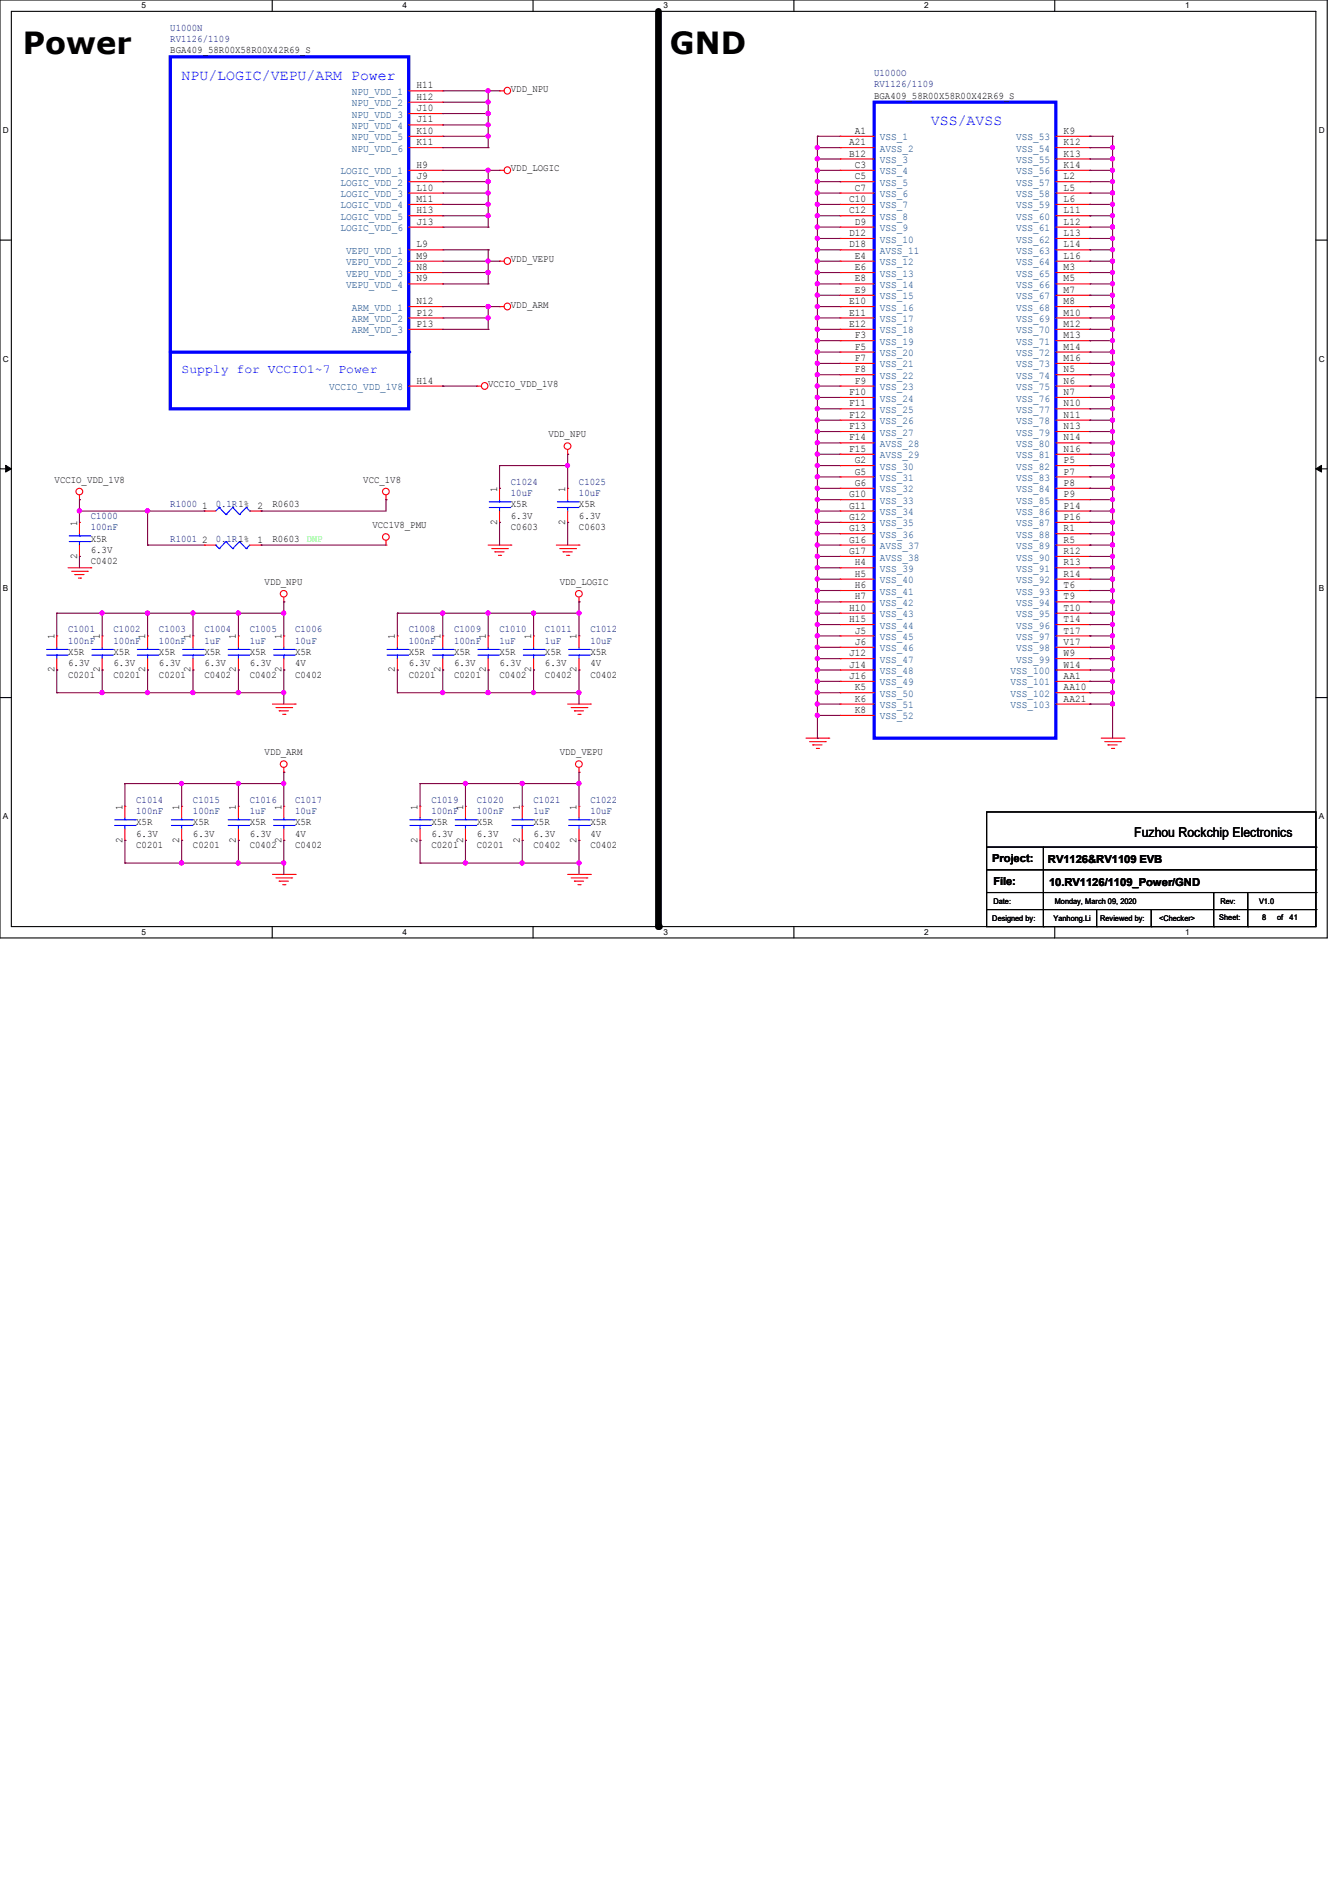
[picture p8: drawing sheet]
<svg xmlns="http://www.w3.org/2000/svg" width="210mm" height="297mm" viewBox="0 0 210 297" stroke-linecap="round" stroke-linejoin="round" font-family="sans-serif">
<path d="M0 0h207.9v146.9h-207.9zM1.8 1.8h204.3v143.3h-204.3z" fill="none" stroke="#000" stroke-width=".17"/>
<g fill="#fff">
<path d="M22.2 .2h.7v1.4h-.7z"/>
<path d="M22.2 145.2h.7v1.4h-.7z"/>
</g>
<path d="M42.6 0v1.8M42.6 145.1v1.8" fill="none" stroke="#000" stroke-width=".17"/>
<g fill="#fff">
<path d="M63 .2h.7v1.4h-.7z"/>
<path d="M63 145.2h.7v1.4h-.7z"/>
</g>
<path d="M83.5 0v1.8M83.5 145.1v1.8" fill="none" stroke="#000" stroke-width=".17"/>
<g fill="#fff">
<path d="M103.9 .2h.7v1.4h-.7z"/>
<path d="M103.9 145.2h.7v1.4h-.7z"/>
</g>
<path d="M124.3 0v1.8M124.3 145.1v1.8" fill="none" stroke="#000" stroke-width=".17"/>
<g fill="#fff">
<path d="M144.7 .2h.7v1.4h-.7z"/>
<path d="M144.7 145.2h.7v1.4h-.7z"/>
</g>
<path d="M165.2 0v1.8M165.2 145.1v1.8" fill="none" stroke="#000" stroke-width=".17"/>
<g fill="#fff">
<path d="M185.6 .2h.7v1.4h-.7z"/>
<path d="M185.6 145.2h.7v1.4h-.7z"/>
<path d="M.5 19.7h.9v1.4h-.9z"/>
<path d="M206.5 19.7h.9v1.4h-.9z"/>
<path d="M.5 55.5h.9v1.4h-.9z"/>
<path d="M206.5 55.5h.9v1.4h-.9z"/>
</g>
<path d="M0 37.6h1.8M206.1 37.6h1.8" fill="none" stroke="#000" stroke-width=".17"/>
<g fill="#fff">
<path d="M.5 91.3h.8v1.4h-.8z"/>
<path d="M206.5 91.3h.8v1.4h-.8z"/>
</g>
<path d="M0 73.4h1.8M206.1 73.4h1.8" fill="none" stroke="#000" stroke-width=".17"/>
<path d="M.9 72.9l.9 .5-.9 .5zM206.1 73.4l.9-.5v1z" fill="#000" stroke="#000" stroke-width=".16"/>
<g fill="#fff">
<path d="M.5 127.1h.8v1.4h-.8z"/>
<path d="M206.5 127.1h.8v1.4h-.8z"/>
</g>
<g fill="none" stroke="#000" stroke-width=".17">
<path d="M0 109.2h1.8M206.1 109.2h1.8M154.5 127.1h51.6v18h-51.6zM154.5 132.6h51.6M154.5 136.2h51.6M154.5 139.7h51.6M163.4 132.6v12.5M190.1 139.7v5.4M195.4 139.7v5.4M206.1 132.6h.1M206.1 136.2h.1M206.1 139.7h.1"/>
<path d="M154.5 142.4h51.6M163.4 145.1h.1M171.7 145.1h.1M171.7 142.4v2.7M180.3 145.1h.1M180.3 142.4v2.7M190.1 145.1h.1M195.4 145.1h.1M206.1 142.4h.1"/>
</g>
<path d="M103.1 1.8v143.3" fill="none" stroke="#000" stroke-width="1.1"/>
<circle cx="103.1" cy="145.1" r=".53" fill="#000"/>
<g fill="none" stroke="#f00" stroke-width=".17">
<path d="M78.2 14.2h.1M78.2 14.2h.8M78.2 26.7h.1M78.2 26.7h.8M78.2 48h.1M78.2 40.9h.1M78.2 48h.8M78.2 40.9h.8M12.4 78.2h.1M12.4 77.5v.7M60.5 78.2h.1M60.5 77.5v.7"/>
<path d="M74.7 60.5h.1M74.7 60.5h.7M78.2 76.5h.1M78.2 76.5v1.7M88.9 71.1h.1M88.9 70.4v.7M10.7 88.9h3.5M11.2 89.5h2.5M11.7 90h.1M11.7 90h1.5M12.3 90.5h.3M12.6 90.5h.1"/>
<path d="M13.7 89.5h.1M14.2 88.9h.1M23.1 99.6h.1M23.1 99.6v1.7M32 85.3h.1M32 80h.1M32 85.3h1.8M32 80h1.8M37.3 99.6h.1M37.3 99.6v1.7M39.1 85.3h1.8M39.1 80h1.8"/>
<path d="M40.9 85.3h.1M40.9 80h.1M44.4 94.2h.1M44.4 99.6h.1M44.4 93.5v.7M44.4 99.6v1.7M60.5 85.3h.1M60.5 84.6v.7M62.2 99.6h.1M62.2 99.6v1.7M76.5 99.6h.1M76.5 85.3h3.5"/>
<path d="M76.5 99.6v1.7M77 85.9h2.5M77.5 86.4h.1M77.5 86.4h1.5M78.1 87h.3M78.2 81.8h.1M78.2 80v1.8M78.4 87h.1M79.5 85.9h.1M80 85.3h.1M87.1 85.3h3.6M87.7 85.9h2.4"/>
<path d="M88.2 86.4h.1M88.2 86.4h1.4M88.7 87h.4M89.1 87h.1M90.1 85.9h.1M90.7 94.2h.1M90.7 85.3h.1M90.7 93.5v.7M23.1 104.9h.1M23.1 103.1v1.8M37.3 104.9h.1M37.3 103.1v1.8"/>
<path d="M42.7 110.2h3.5M43.2 110.8h2.5M43.7 111.3h.1M43.7 111.3h1.5M44.3 111.8h.3M44.4 104.9h.1M44.4 103.1v1.8M44.6 111.8h.1M45.7 110.8h.1M46.2 110.2h.1M62.2 104.9h.1M62.2 103.1v1.8"/>
<path d="M76.5 104.9h.1M76.5 103.1v1.8M88.9 110.2h3.6M89.5 110.8h2.4M90 111.3h.1M90 111.3h1.4M90.5 111.8h.3M90.8 111.8h.1M91.9 110.8h.1M92.5 110.2h.1M126.2 115.6h3.6M126.8 116.1h2.4"/>
<path d="M127.3 116.6h.1M127.3 116.6h1.4M127.8 117.2h.4M128.2 117.2h.1M129.2 116.1h.1M129.8 115.6h.1M172.5 115.6h3.5M173 116.1h2.5M173.5 116.6h.1M173.5 116.6h1.5M174.1 117.2h.3M174.4 117.2h.1"/>
<path d="M175.5 116.1h.1M176 115.6h.1M28.4 126.2h.1M28.4 131.6h.1M28.4 126.2v1.8M28.4 129.8v1.8M37.3 126.2h.1M37.3 131.6h.1M37.3 126.2v1.8M37.3 129.8v1.8M42.7 136.9h3.5M43.2 137.5h2.5"/>
<path d="M43.7 138h.1M43.7 138h1.5M44.3 138.5h.3M44.4 120.9h.1M44.4 120.2v.7M44.6 138.5h.1M45.7 137.5h.1M46.2 136.9h.1M72.9 126.2h.1M72.9 131.6h.1M72.9 126.2v1.8M72.9 129.8v1.8"/>
<path d="M88.9 136.9h3.6M89.5 137.5h2.4M90 138h.1M90 138h1.4M90.5 138.5h.3M90.7 120.9h.1M90.7 120.2v.7M90.8 138.5h.1M91.9 137.5h.1M92.5 136.9h.1"/>
<circle cx="79.4" cy="14.2" r=".52"/>
<circle cx="79.4" cy="26.6" r=".52"/>
<circle cx="79.4" cy="48" r=".52"/>
<circle cx="79.4" cy="40.9" r=".52"/>
<circle cx="12.4" cy="77" r=".52"/>
<circle cx="60.4" cy="77" r=".52"/>
<circle cx="75.9" cy="60.4" r=".52"/>
<circle cx="88.9" cy="69.8" r=".52"/>
<circle cx="44.4" cy="93" r=".52"/>
<circle cx="60.4" cy="84.1" r=".52"/>
<circle cx="90.7" cy="93" r=".52"/>
<circle cx="44.4" cy="119.6" r=".52"/>
<circle cx="90.7" cy="119.6" r=".52"/>
</g>
<g fill="none" stroke="#00f" stroke-width=".17">
<path d="M34.3 79.5h.1M34.3 79.5l-.5 .5M34.3 79.5l1.1 1.1M36.4 79.5h.1M36.4 79.5l-1 1.1M36.4 79.5l1.1 1.1M38.6 79.5h.1M38.6 79.5l-1.1 1.1M38.6 79.5l.5 .5M76.6 79.5h3.2M76.6 78.6h3.2M78.2 78.6h.1"/>
<path d="M78.2 79.5h.1M78.2 78.2v.4M78.2 79.5v.5M79.8 79.5h.1M79.8 78.6h.1M33.8 85.3h.1M33.8 85.3l.5 .6M34.3 85.9h.1M35.4 84.8h.1M35.4 80.6h.1M35.4 84.8l1 1.1M35.4 84.8l-1.1 1.1"/>
<path d="M36.4 85.9h.1M37.5 84.8h.1M37.5 80.6h.1M37.5 84.8l1.1 1.1M37.5 84.8l-1.1 1.1M38.6 85.9h.1M39.1 80h.1M39.1 85.3l-.5 .6M21.5 102.6h3.2M21.5 101.7h3.2M23.1 101.7h.1M23.1 102.6h.1"/>
<path d="M23.1 101.3v.4M23.1 102.6v.5M24.7 102.6h.1M24.7 101.7h.1M35.7 102.6h3.2M35.7 101.7h3.2M37.3 101.7h.1M37.3 102.6h.1M37.3 101.3v.4M37.3 102.6v.5M38.9 102.6h.1M38.9 101.7h.1"/>
<path d="M42.8 102.6h3.3M42.8 101.7h3.3M44.4 101.7h.1M44.4 102.6h.1M44.4 101.3v.4M44.4 102.6v.5M46.1 102.6h.1M46.1 101.7h.1M60.6 102.6h3.2M60.6 101.7h3.2M62.2 101.7h.1M62.2 102.6h.1"/>
<path d="M62.2 101.3v.4M62.2 102.6v.5M63.8 102.6h.1M63.8 101.7h.1M74.8 102.6h3.3M74.8 101.7h3.3M76.5 101.7h.1M76.5 102.6h.1M76.5 101.3v.4M76.5 102.6v.5M78.1 102.6h.1M78.1 101.7h.1"/>
<path d="M26.8 129.2h3.3M26.8 128.4h3.3M28.4 128.4h.1M28.4 129.2h.1M28.4 128v.4M28.4 129.2v.6M30.1 129.2h.1M30.1 128.4h.1M35.7 129.2h3.2M35.7 128.4h3.2M37.3 128.4h.1M37.3 129.2h.1"/>
<path d="M37.3 128v.4M37.3 129.2v.6M38.9 129.2h.1M38.9 128.4h.1M71.3 129.2h3.2M71.3 128.4h3.2M72.9 128.4h.1M72.9 129.2h.1M72.9 128v.4M72.9 129.2v.6M74.5 129.2h.1M74.5 128.4h.1"/>
</g>
<path d="M26.7 8.9h37.3v55.1h-37.3zM26.7 55.1h37.3" fill="none" stroke="#00f" stroke-width=".51"/>
<circle cx="64" cy="55.1" r=".25" fill="#00f"/>
<g fill="none" stroke="#f00" stroke-width=".17">
<path d="M64 14.2h5.3M64 16h5.3M64 17.8h5.3M64 19.6h5.3M69.3 14.2h.1M69.3 16h.1M69.3 17.8h.1M69.3 19.6h.1M64 21.3h5.3M64 23.1h5.3M64 26.7h5.3M64 28.4h5.3"/>
<path d="M64 30.2h5.3M64 32h5.3M64 33.8h5.3M64 35.6h5.3M64 39.1h5.3M69.3 21.3h.1M69.3 23.1h.1M69.3 26.7h.1M69.3 28.4h.1M69.3 30.2h.1M69.3 32h.1M69.3 33.8h.1"/>
<path d="M69.3 35.6h.1M69.3 39.1h.1M131.6 21.3h.1M131.6 23.1h.1M131.6 24.9h.1M131.6 28.4h.1M131.6 30.2h.1M131.6 32h.1M131.6 33.8h.1M131.6 35.6h.1M131.6 37.3h.1M131.6 39.1h.1"/>
<path d="M131.6 26.7h.1M131.6 21.3h5.3M131.6 23.1h5.3M131.6 26.7h5.3M131.6 28.4h5.3M131.6 30.2h5.3M131.6 32h5.3M131.6 33.8h5.3M131.6 35.6h5.3M131.6 39.1h5.3M131.6 24.9h5.3M131.6 37.3h5.3"/>
<path d="M165.4 21.3h5.3M165.4 23.1h5.3M165.4 26.7h5.3M165.4 28.4h5.3M165.4 30.2h5.3M165.4 32h5.3M165.4 33.8h5.3M165.4 35.6h5.3M165.4 39.1h5.3M165.4 24.9h5.3M165.4 37.3h5.3M170.7 21.3h.1"/>
<path d="M170.7 23.1h.1M170.7 28.4h.1M170.7 30.2h.1M170.7 32h.1M170.7 35.6h.1M170.7 37.3h.1M170.7 39.1h.1M170.7 26.7h.1M170.7 33.8h.1M170.7 24.9h.1M64 40.9h5.3M64 42.7h5.3"/>
<path d="M64 49.8h5.3M64 51.6h5.3M64 48h5.3M64 44.4h5.3M69.3 40.9h.1M69.3 42.7h.1M69.3 49.8h.1M69.3 51.6h.1M69.3 48h.1M69.3 44.4h.1M131.6 40.9h.1M131.6 42.7h.1"/>
<path d="M131.6 44.4h.1M131.6 46.2h.1M131.6 48h.1M131.6 51.6h.1M131.6 53.3h.1M131.6 55.1h.1M131.6 56.9h.1M131.6 49.8h.1M131.6 58.7h.1M131.6 40.9h5.3M131.6 42.7h5.3M131.6 49.8h5.3"/>
<path d="M131.6 51.6h5.3M131.6 48h5.3M131.6 44.4h5.3M131.6 46.2h5.3M131.6 53.3h5.3M131.6 55.1h5.3M131.6 56.9h5.3M131.6 58.7h5.3M165.4 40.9h5.3M165.4 42.7h5.3M165.4 49.8h5.3M165.4 51.6h5.3"/>
<path d="M165.4 48h5.3M165.4 44.4h5.3M165.4 46.2h5.3M165.4 53.3h5.3M165.4 55.1h5.3M165.4 56.9h5.3M165.4 58.7h5.3M170.7 40.9h.1M170.7 46.2h.1M170.7 51.6h.1M170.7 53.3h.1M170.7 55.1h.1"/>
<path d="M170.7 56.9h.1M170.7 58.7h.1M170.7 44.4h.1M170.7 48h.1M170.7 49.8h.1M170.7 42.7h.1M64 60.5h5.3M69.3 60.5h.1M88.9 76.5h.1M88.9 76.5v1.7M131.6 60.5h.1M131.6 62.2h.1"/>
<path d="M131.6 65.8h.1M131.6 71.1h.1M131.6 72.9h.1M131.6 74.7h.1M131.6 78.2h.1M131.6 64h.1M131.6 76.5h.1M131.6 67.6h.1M131.6 69.3h.1M131.6 60.5h5.3M131.6 62.2h5.3M131.6 65.8h5.3"/>
<path d="M131.6 71.1h5.3M131.6 72.9h5.3M131.6 74.7h5.3M131.6 78.2h5.3M131.6 67.6h5.3M131.6 76.5h5.3M131.6 64h5.3M131.6 69.3h5.3M165.4 60.5h5.3M165.4 62.2h5.3M165.4 65.8h5.3M165.4 71.1h5.3"/>
<path d="M165.4 72.9h5.3M165.4 74.7h5.3M165.4 78.2h5.3M165.4 67.6h5.3M165.4 76.5h5.3M165.4 64h5.3M165.4 69.3h5.3M170.7 60.5h.1M170.7 62.2h.1M170.7 65.8h.1M170.7 67.6h.1M170.7 72.9h.1"/>
<path d="M170.7 74.7h.1M170.7 76.5h.1M170.7 69.3h.1M170.7 71.1h.1M170.7 78.2h.1M170.7 64h.1M8.9 99.6h.1M8.9 99.6v1.7M12.4 81.8h.1M12.4 87.1h.1M12.4 81.8v1.8M12.4 85.3v1.8"/>
<path d="M16 99.6h.1M16 99.6v1.7M30.2 99.6h.1M30.2 99.6v1.7M69.3 99.6h.1M69.3 99.6v1.7M83.6 99.6h.1M83.6 99.6v1.7M88.9 81.8h.1M88.9 80v1.8M90.7 99.6h.1M90.7 99.6v1.7"/>
<path d="M131.6 80h.1M131.6 85.3h.1M131.6 87.1h.1M131.6 90.7h.1M131.6 92.5h.1M131.6 96h.1M131.6 97.8h.1M131.6 99.6h.1M131.6 83.6h.1M131.6 81.8h.1M131.6 94.2h.1M131.6 88.9h.1"/>
<path d="M131.6 80h5.3M131.6 85.3h5.3M131.6 87.1h5.3M131.6 90.7h5.3M131.6 92.5h5.3M131.6 96h5.3M131.6 97.8h5.3M131.6 99.6h5.3M131.6 81.8h5.3M131.6 94.2h5.3M131.6 83.6h5.3M131.6 88.9h5.3"/>
<path d="M165.4 80h5.3M165.4 85.3h5.3M165.4 87.1h5.3M165.4 90.7h5.3M165.4 92.5h5.3M165.4 96h5.3M165.4 97.8h5.3M165.4 99.6h5.3M165.4 81.8h5.3M165.4 94.2h5.3M165.4 83.6h5.3M165.4 88.9h5.3"/>
<path d="M170.7 80h.1M170.7 81.8h.1M170.7 85.3h.1M170.7 90.7h.1M170.7 94.2h.1M170.7 83.6h.1M170.7 87.1h.1M170.7 88.9h.1M170.7 92.5h.1M170.7 96h.1M170.7 97.8h.1M170.7 99.6h.1"/>
<path d="M8.9 104.9h.1M8.9 103.1v1.8M16 104.9h.1M16 103.1v1.8M30.2 104.9h.1M30.2 103.1v1.8M69.3 104.9h.1M69.3 103.1v1.8M83.6 104.9h.1M83.6 103.1v1.8M90.7 104.9h.1M90.7 103.1v1.8"/>
<path d="M131.6 101.3h.1M131.6 104.9h.1M131.6 106.7h.1M131.6 108.5h.1M131.6 110.2h.1M131.6 112h.1M131.6 103.1h.1M131.6 101.3h5.3M131.6 104.9h5.3M131.6 106.7h5.3M131.6 108.5h5.3M131.6 110.2h5.3"/>
<path d="M131.6 112h5.3M131.6 103.1h5.3M165.4 101.3h5.3M165.4 104.9h5.3M165.4 106.7h5.3M165.4 108.5h5.3M165.4 110.2h5.3M165.4 103.1h5.3M170.7 101.3h.1M170.7 103.1h.1M170.7 104.9h.1M170.7 106.7h.1"/>
<path d="M170.7 108.5h.1M170.7 110.2h.1M19.6 126.2h.1M19.6 131.6h.1M19.6 126.2v1.8M19.6 129.8v1.8M44.4 126.2h.1M44.4 131.6h.1M44.4 126.2v1.8M44.4 129.8v1.8M65.8 126.2h.1M65.8 131.6h.1"/>
<path d="M65.8 126.2v1.8M65.8 129.8v1.8M81.8 126.2h.1M81.8 131.6h.1M81.8 126.2v1.8M81.8 129.8v1.8M90.7 126.2h.1M90.7 131.6h.1M90.7 126.2v1.8M90.7 129.8v1.8"/>
</g>
<g fill="none" stroke="#00f" stroke-width=".17">
<path d="M87.3 79.5h3.2M87.3 78.6h3.2M88.9 78.6h.1M88.9 79.5h.1M88.9 78.2v.4M88.9 79.5v.5M90.5 79.5h.1M90.5 78.6h.1M10.8 84.8h3.3M10.8 83.9h3.3M12.4 83.9h.1M12.4 84.8h.1"/>
<path d="M12.4 83.6v.3M12.4 84.8v.5M14.1 84.8h.1M14.1 83.9h.1M7.3 102.6h3.2M7.3 101.7h3.2M8.9 101.7h.1M8.9 102.6h.1M8.9 101.3v.4M8.9 102.6v.5M10.5 102.6h.1M10.5 101.7h.1"/>
<path d="M14.4 102.6h3.2M14.4 101.7h3.2M16 101.7h.1M16 102.6h.1M16 101.3v.4M16 102.6v.5M17.6 102.6h.1M17.6 101.7h.1M28.6 102.6h3.2M28.6 101.7h3.2M30.2 101.7h.1M30.2 102.6h.1"/>
<path d="M30.2 101.3v.4M30.2 102.6v.5M31.8 102.6h.1M31.8 101.7h.1M67.7 102.6h3.3M67.7 101.7h3.3M69.3 101.7h.1M69.3 102.6h.1M69.3 101.3v.4M69.3 102.6v.5M71 102.6h.1M71 101.7h.1"/>
<path d="M82 102.6h3.2M82 101.7h3.2M83.6 101.7h.1M83.6 102.6h.1M83.6 101.3v.4M83.6 102.6v.5M85.2 102.6h.1M85.2 101.7h.1M89.1 102.6h3.2M89.1 101.7h3.2M90.7 101.7h.1M90.7 102.6h.1"/>
<path d="M90.7 101.3v.4M90.7 102.6v.5M92.3 102.6h.1M92.3 101.7h.1M17.9 129.2h3.3M17.9 128.4h3.3M19.6 128.4h.1M19.6 129.2h.1M19.6 128v.4M19.6 129.2v.6M21.2 129.2h.1M21.2 128.4h.1"/>
<path d="M42.8 129.2h3.3M42.8 128.4h3.3M44.4 128.4h.1M44.4 129.2h.1M44.4 128v.4M44.4 129.2v.6M46.1 129.2h.1M46.1 128.4h.1M64.2 129.2h3.2M64.2 128.4h3.2M65.8 128.4h.1M65.8 129.2h.1"/>
<path d="M65.8 128v.4M65.8 129.2v.6M67.4 129.2h.1M67.4 128.4h.1M80.2 129.2h3.2M80.2 128.4h3.2M81.8 128.4h.1M81.8 129.2h.1M81.8 128v.4M81.8 129.2v.6M83.4 129.2h.1M83.4 128.4h.1"/>
<path d="M89.1 129.2h3.2M89.1 128.4h3.2M90.7 128.4h.1M90.7 129.2h.1M90.7 128v.4M90.7 129.2v.6M92.3 129.2h.1M92.3 128.4h.1"/>
</g>
<path d="M136.9 16h28.5v99.6h-28.5z" fill="none" stroke="#00f" stroke-width=".51"/>
<g fill="none" stroke="#800040" stroke-width=".17">
<path d="M69.3 19.6h7.2M69.3 17.8h7.2M69.3 14.2h8.9M69.3 16h7.2M76.5 19.6h.1M76.5 17.8h.1M76.5 14.2h.1M76.5 16h.1M76.5 14.2v8.9M69.3 35.6h7.2M69.3 33.8h7.2M69.3 32h7.2"/>
<path d="M69.3 30.2h7.2M69.3 26.7h8.9M69.3 23.1h7.2M69.3 21.3h7.2M69.3 39.1h7.2M69.3 28.4h7.2M76.5 39.1h.1M76.5 33.8h.1M76.5 35.6h.1M76.5 30.2h.1M76.5 32h.1M76.5 26.7h.1"/>
<path d="M76.5 28.4h.1M76.5 23.1h.1M76.5 21.3h.1M76.5 26.7v8.9M76.5 39.1v5.3M128 39.1h.1M128 37.3h.1M128 35.6h.1M128 33.8h.1M128 32h.1M128 30.2h.1M128 28.4h.1"/>
<path d="M128 26.7h.1M128 24.9h.1M128 23.1h.1M128 21.3h.1M128 21.3v94.3M128 37.3h3.6M128 35.6h3.6M128 33.8h3.6M128 32h3.6M128 30.2h3.6M128 26.7h3.6M128 23.1h3.6"/>
<path d="M128 21.3h3.6M128 24.9h3.6M128 39.1h3.6M128 28.4h3.6M131.6 28.4h.1M170.7 23.1h.1M170.7 24.9h.1M170.7 26.7h.1M170.7 39.1h.1M170.7 35.6h.1M170.7 37.3h.1M170.7 33.8h.1"/>
<path d="M170.7 32h.1M170.7 30.2h.1M170.7 21.3h.1M170.7 37.3h3.5M170.7 35.6h3.5M170.7 33.8h3.5M170.7 32h3.5M170.7 30.2h3.5M170.7 26.7h3.5M170.7 23.1h3.5M170.7 21.3h3.5M170.7 24.9h3.5"/>
<path d="M170.7 39.1h3.5M170.7 28.4h3.5M174.2 23.1h.1M174.2 24.9h.1M174.2 28.4h.1M174.2 30.2h.1M174.2 37.3h.1M174.2 39.1h.1M174.2 32h.1M174.2 33.8h.1M174.2 35.6h.1M174.2 21.3h.1"/>
<path d="M174.2 21.3v94.3M69.3 51.6h7.2M69.3 49.8h7.2M69.3 48h8.9M69.3 44.4h7.2M69.3 42.7h7.2M69.3 40.9h8.9M76.5 51.6h.1M76.5 48h.1M76.5 49.8h.1M76.5 42.7h.1M76.5 44.4h.1"/>
<path d="M76.5 40.9h.1M76.5 48v3.6M128 58.7h.1M128 51.6h.1M128 49.8h.1M128 48h.1M128 46.2h.1M128 44.4h.1M128 42.7h.1M128 40.9h.1M128 53.3h.1M128 55.1h.1"/>
<path d="M128 56.9h.1M128 58.7h3.6M128 51.6h3.6M128 49.8h3.6M128 48h3.6M128 44.4h3.6M128 42.7h3.6M128 40.9h3.6M128 53.3h3.6M128 55.1h3.6M128 56.9h3.6M128 46.2h3.6"/>
<path d="M170.7 51.6h.1M170.7 53.3h.1M170.7 46.2h.1M170.7 58.7h.1M170.7 56.9h.1M170.7 55.1h.1M170.7 49.8h.1M170.7 48h.1M170.7 40.9h.1M170.7 42.7h.1M170.7 58.7h3.5M170.7 51.6h3.5"/>
<path d="M170.7 49.8h3.5M170.7 48h3.5M170.7 44.4h3.5M170.7 42.7h3.5M170.7 40.9h3.5M170.7 53.3h3.5M170.7 55.1h3.5M170.7 56.9h3.5M170.7 46.2h3.5M174.2 40.9h.1M174.2 46.2h.1M174.2 48h.1"/>
<path d="M174.2 49.8h.1M174.2 51.6h.1M174.2 55.1h.1M174.2 56.9h.1M174.2 58.7h.1M174.2 44.4h.1M174.2 53.3h.1M12.4 78.2h.1M12.4 78.2v3.6M60.5 78.2h.1M60.5 78.2v1.8h-19.6M69.3 60.5h.1"/>
<path d="M69.3 60.5h5.4M78.2 76.5h.1M78.2 72.9h.1M78.2 72.9h10.7M78.2 72.9v3.6M88.9 71.1h.1M88.9 72.9h.1M88.9 71.1v5.4M128 78.2h.1M128 76.5h.1M128 74.7h.1M128 72.9h.1"/>
<path d="M128 64h.1M128 62.2h.1M128 60.5h.1M128 71.1h.1M128 65.8h.1M128 67.6h.1M128 69.3h.1M128 78.2h3.6M128 76.5h3.6M128 74.7h3.6M128 72.9h3.6M128 64h3.6"/>
<path d="M128 62.2h3.6M128 71.1h3.6M128 65.8h3.6M128 67.6h3.6M128 69.3h3.6M128 60.5h3.6M170.7 67.6h.1M170.7 71.1h.1M170.7 69.3h.1M170.7 65.8h.1M170.7 64h.1M170.7 76.5h.1"/>
<path d="M170.7 60.5h.1M170.7 74.7h.1M170.7 72.9h.1M170.7 78.2h3.5M170.7 76.5h3.5M170.7 74.7h3.5M170.7 72.9h3.5M170.7 64h3.5M170.7 62.2h3.5M170.7 71.1h3.5M170.7 65.8h3.5M170.7 67.6h3.5"/>
<path d="M170.7 69.3h3.5M170.7 60.5h3.5M174.2 64h.1M174.2 67.6h.1M174.2 71.1h.1M174.2 72.9h.1M174.2 74.7h.1M174.2 69.3h.1M174.2 78.2h.1M174.2 65.8h.1M174.2 62.2h.1M8.9 96h.1"/>
<path d="M8.9 96h35.5M8.9 96v3.6M12.4 87.1h.1M12.4 80h.1M12.4 80h19.6M12.4 87.1v1.8M16 96h.1M16 96v3.6M23.1 96h.1M23.1 80h.1M23.1 85.3h.1M23.1 80v5.3"/>
<path d="M23.1 96v3.6M23.1 85.3h8.9M30.2 96h.1M30.2 96v3.6M32 80h.1M37.3 96h.1M37.3 96v3.6M40.9 80h.1M40.9 85.3h.1M40.9 85.3h19.6M44.4 96h.1M44.4 94.2h.1"/>
<path d="M44.4 94.2v5.4M62.2 96h.1M62.2 96h28.5M62.2 96v3.6M69.3 96h.1M69.3 96v3.6M76.5 96h.1M76.5 96v3.6M78.2 81.8h.1M78.2 81.8v3.5M83.6 96h.1M83.6 96v3.6"/>
<path d="M88.9 81.8h.1M88.9 81.8v3.5M90.7 94.2h.1M90.7 96h.1M90.7 94.2v5.4M128 99.6h.1M128 97.8h.1M128 96h.1M128 92.5h.1M128 85.3h.1M128 81.8h.1M128 80h.1"/>
<path d="M128 94.2h.1M128 87.1h.1M128 88.9h.1M128 90.7h.1M128 83.6h.1M128 96h3.6M128 80h3.6M128 97.8h3.6M128 85.3h3.6M128 94.2h3.6M128 87.1h3.6M128 88.9h3.6"/>
<path d="M128 90.7h3.6M128 92.5h3.6M128 83.6h3.6M128 81.8h3.6M128 99.6h3.6M170.7 81.8h.1M170.7 85.3h.1M170.7 94.2h.1M170.7 97.8h.1M170.7 88.9h.1M170.7 99.6h.1M170.7 96h.1"/>
<path d="M170.7 92.5h.1M170.7 87.1h.1M170.7 83.6h.1M170.7 80h.1M170.7 96h3.5M170.7 80h3.5M170.7 97.8h3.5M170.7 85.3h3.5M170.7 94.2h3.5M170.7 87.1h3.5M170.7 88.9h3.5M170.7 90.7h3.5"/>
<path d="M170.7 92.5h3.5M170.7 83.6h3.5M170.7 81.8h3.5M170.7 99.6h3.5M174.2 92.5h.1M174.2 80h.1M174.2 81.8h.1M174.2 85.3h.1M174.2 94.2h.1M174.2 97.8h.1M174.2 96h.1M174.2 90.7h.1"/>
<path d="M174.2 87.1h.1M174.2 83.6h.1M8.9 104.9h.1M8.9 108.5h.1M8.9 108.5h35.5M8.9 104.9v3.6M16 104.9h.1M16 108.5h.1M16 104.9v3.6M23.1 108.5h.1M23.1 104.9h.1M23.1 104.9v3.6"/>
<path d="M30.2 104.9h.1M30.2 108.5h.1M30.2 104.9v3.6M37.3 104.9h.1M37.3 108.5h.1M37.3 104.9v3.6M44.4 104.9h.1M44.4 108.5h.1M44.4 104.9v5.3M62.2 104.9h.1M62.2 108.5h.1M62.2 108.5h28.5"/>
<path d="M62.2 104.9v3.6M69.3 108.5h.1M69.3 104.9h.1M69.3 104.9v3.6M76.5 104.9h.1M76.5 108.5h.1M76.5 104.9v3.6M83.6 104.9h.1M83.6 108.5h.1M83.6 104.9v3.6M90.7 104.9h.1M90.7 108.5h.1"/>
<path d="M90.7 104.9v5.3M128 112h.1M128 110.2h.1M128 106.7h.1M128 104.9h.1M128 103.1h.1M128 101.3h.1M128 108.5h.1M128 115.6h.1M128 108.5h3.6M128 110.2h3.6M128 106.7h3.6"/>
<path d="M128 104.9h3.6M128 103.1h3.6M128 101.3h3.6M128 112h3.6M170.7 103.1h.1M170.7 106.7h.1M170.7 104.9h.1M170.7 110.2h.1M170.7 108.5h.1M170.7 108.5h3.5M170.7 110.2h3.5M170.7 106.7h3.5"/>
<path d="M170.7 104.9h3.5M170.7 103.1h3.5M170.7 101.3h3.5M174.2 110.2h.1M174.2 103.1h.1M174.2 106.7h.1M174.2 108.5h.1M174.2 101.3h.1M174.2 104.9h.1M19.6 122.7h.1M19.6 135.1h.1M19.6 131.6h.1"/>
<path d="M19.6 122.7h24.8M19.6 135.1h24.8M19.6 122.7v3.5M19.6 131.6v3.5M28.4 122.7h.1M28.4 131.6h.1M28.4 135.1h.1M28.4 122.7v3.5M28.4 131.6v3.5M37.3 122.7h.1M37.3 131.6h.1M37.3 135.1h.1"/>
<path d="M37.3 122.7v3.5M37.3 131.6v3.5M44.4 131.6h.1M44.4 135.1h.1M44.4 120.9h.1M44.4 122.7h.1M44.4 120.9v5.3M44.4 131.6v5.3M65.8 131.6h.1M65.8 135.1h.1M65.8 122.7h.1M65.8 122.7h24.9"/>
<path d="M65.8 135.1h24.9M65.8 122.7v3.5M65.8 131.6v3.5M72.9 122.7h.1M72.9 131.6h.1M72.9 135.1h.1M72.9 122.7v3.5M72.9 131.6v3.5M81.8 122.7h.1M81.8 131.6h.1M81.8 135.1h.1M81.8 122.7v3.5"/>
<path d="M81.8 131.6v3.5M90.7 122.7h.1M90.7 131.6h.1M90.7 120.9h.1M90.7 135.1h.1M90.7 120.9v5.3M90.7 131.6v5.3"/>
</g>
<g fill="#f0f" stroke="#f0f" stroke-width=".17">
<circle cx="30.2" cy="96" r=".32"/>
<circle cx="23.1" cy="96" r=".32"/>
<circle cx="37.3" cy="96" r=".32"/>
<circle cx="44.4" cy="96" r=".32"/>
<circle cx="30.2" cy="108.4" r=".32"/>
<circle cx="23.1" cy="108.4" r=".32"/>
<circle cx="37.3" cy="108.4" r=".32"/>
<circle cx="44.4" cy="108.4" r=".32"/>
<circle cx="16" cy="96" r=".32"/>
<circle cx="16" cy="108.4" r=".32"/>
<circle cx="83.5" cy="96" r=".32"/>
<circle cx="76.4" cy="96" r=".32"/>
<circle cx="69.3" cy="108.4" r=".32"/>
<circle cx="83.5" cy="108.4" r=".32"/>
<circle cx="76.4" cy="108.4" r=".32"/>
<circle cx="69.3" cy="96" r=".32"/>
<circle cx="28.4" cy="122.7" r=".32"/>
<circle cx="28.4" cy="135.1" r=".32"/>
<circle cx="44.4" cy="135.1" r=".32"/>
<circle cx="37.3" cy="135.1" r=".32"/>
<circle cx="81.8" cy="122.7" r=".32"/>
<circle cx="72.9" cy="122.7" r=".32"/>
<circle cx="90.7" cy="122.7" r=".32"/>
<circle cx="81.8" cy="135.1" r=".32"/>
<circle cx="72.9" cy="135.1" r=".32"/>
<circle cx="90.7" cy="135.1" r=".32"/>
<circle cx="12.4" cy="80" r=".32"/>
<circle cx="90.7" cy="108.4" r=".32"/>
<circle cx="90.7" cy="96" r=".32"/>
<circle cx="37.3" cy="122.7" r=".32"/>
<circle cx="44.4" cy="122.7" r=".32"/>
<circle cx="128" cy="110.2" r=".32"/>
<circle cx="128" cy="112" r=".32"/>
<circle cx="128" cy="106.7" r=".32"/>
<circle cx="128" cy="104.9" r=".32"/>
<circle cx="128" cy="103.1" r=".32"/>
<circle cx="128" cy="101.3" r=".32"/>
<circle cx="128" cy="97.8" r=".32"/>
<circle cx="128" cy="96" r=".32"/>
<circle cx="128" cy="85.3" r=".32"/>
<circle cx="128" cy="80" r=".32"/>
<circle cx="128" cy="78.2" r=".32"/>
<circle cx="128" cy="76.4" r=".32"/>
<circle cx="128" cy="74.7" r=".32"/>
<circle cx="128" cy="72.9" r=".32"/>
<circle cx="128" cy="64" r=".32"/>
<circle cx="128" cy="62.2" r=".32"/>
<circle cx="128" cy="58.7" r=".32"/>
<circle cx="128" cy="51.5" r=".32"/>
<circle cx="128" cy="49.8" r=".32"/>
<circle cx="128" cy="48" r=".32"/>
<circle cx="128" cy="44.4" r=".32"/>
<circle cx="128" cy="42.7" r=".32"/>
<circle cx="128" cy="40.9" r=".32"/>
<circle cx="128" cy="37.3" r=".32"/>
<circle cx="128" cy="39.1" r=".32"/>
<circle cx="128" cy="35.5" r=".32"/>
<circle cx="128" cy="33.8" r=".32"/>
<circle cx="128" cy="32" r=".32"/>
<circle cx="128" cy="30.2" r=".32"/>
<circle cx="128" cy="26.6" r=".32"/>
<circle cx="128" cy="23.1" r=".32"/>
<circle cx="128" cy="71.1" r=".32"/>
<circle cx="128" cy="108.4" r=".32"/>
<circle cx="128" cy="94.2" r=".32"/>
<circle cx="128" cy="87.1" r=".32"/>
<circle cx="128" cy="88.9" r=".32"/>
<circle cx="128" cy="90.7" r=".32"/>
<circle cx="128" cy="92.4" r=".32"/>
<circle cx="128" cy="53.3" r=".32"/>
<circle cx="128" cy="55.1" r=".32"/>
<circle cx="128" cy="56.9" r=".32"/>
<circle cx="128" cy="65.8" r=".32"/>
<circle cx="128" cy="67.5" r=".32"/>
<circle cx="128" cy="69.3" r=".32"/>
<circle cx="128" cy="83.5" r=".32"/>
<circle cx="23.1" cy="80" r=".32"/>
<circle cx="88.9" cy="72.9" r=".32"/>
<circle cx="174.2" cy="23.1" r=".32"/>
<circle cx="174.2" cy="24.9" r=".32"/>
<circle cx="174.2" cy="26.6" r=".32"/>
<circle cx="174.2" cy="39.1" r=".32"/>
<circle cx="174.2" cy="37.3" r=".32"/>
<circle cx="174.2" cy="40.9" r=".32"/>
<circle cx="174.2" cy="42.7" r=".32"/>
<circle cx="174.2" cy="33.8" r=".32"/>
<circle cx="174.2" cy="32" r=".32"/>
<circle cx="174.2" cy="35.5" r=".32"/>
<circle cx="174.2" cy="48" r=".32"/>
<circle cx="174.2" cy="110.2" r=".32"/>
<circle cx="174.2" cy="51.5" r=".32"/>
<circle cx="174.2" cy="108.4" r=".32"/>
<circle cx="174.2" cy="94.2" r=".32"/>
<circle cx="174.2" cy="92.4" r=".32"/>
<circle cx="174.2" cy="80" r=".32"/>
<circle cx="174.2" cy="56.9" r=".32"/>
<circle cx="174.2" cy="55.1" r=".32"/>
<circle cx="174.2" cy="69.3" r=".32"/>
<circle cx="174.2" cy="67.5" r=".32"/>
<circle cx="174.2" cy="81.8" r=".32"/>
<circle cx="174.2" cy="83.5" r=".32"/>
<circle cx="174.2" cy="87.1" r=".32"/>
<circle cx="174.2" cy="85.3" r=".32"/>
<circle cx="174.2" cy="71.1" r=".32"/>
<circle cx="174.2" cy="72.9" r=".32"/>
<circle cx="174.2" cy="96" r=".32"/>
<circle cx="174.2" cy="76.4" r=".32"/>
<circle cx="174.2" cy="74.7" r=".32"/>
<circle cx="174.2" cy="99.5" r=".32"/>
<circle cx="174.2" cy="97.8" r=".32"/>
<circle cx="174.2" cy="53.3" r=".32"/>
<circle cx="174.2" cy="88.9" r=".32"/>
<circle cx="174.2" cy="101.3" r=".32"/>
<circle cx="174.2" cy="65.8" r=".32"/>
<circle cx="174.2" cy="58.7" r=".32"/>
<circle cx="174.2" cy="49.8" r=".32"/>
<circle cx="174.2" cy="30.2" r=".32"/>
<circle cx="174.2" cy="60.4" r=".32"/>
<circle cx="174.2" cy="106.7" r=".32"/>
<circle cx="174.2" cy="104.9" r=".32"/>
<circle cx="128" cy="24.9" r=".32"/>
<circle cx="128" cy="28.4" r=".32"/>
<circle cx="128" cy="46.2" r=".32"/>
<circle cx="128" cy="60.4" r=".32"/>
<circle cx="128" cy="81.8" r=".32"/>
<circle cx="128" cy="99.5" r=".32"/>
<circle cx="174.2" cy="103.1" r=".32"/>
<circle cx="174.2" cy="90.7" r=".32"/>
<circle cx="174.2" cy="44.4" r=".32"/>
<circle cx="174.2" cy="46.2" r=".32"/>
<circle cx="174.2" cy="28.4" r=".32"/>
<circle cx="174.2" cy="62.2" r=".32"/>
<circle cx="174.2" cy="64" r=".32"/>
<circle cx="174.2" cy="78.2" r=".32"/>
<circle cx="76.4" cy="49.8" r=".32"/>
<circle cx="76.4" cy="48" r=".32"/>
<circle cx="76.4" cy="42.7" r=".32"/>
<circle cx="76.4" cy="40.9" r=".32"/>
<circle cx="76.4" cy="33.8" r=".32"/>
<circle cx="76.4" cy="26.6" r=".32"/>
<circle cx="76.4" cy="30.2" r=".32"/>
<circle cx="76.4" cy="28.4" r=".32"/>
<circle cx="76.4" cy="32" r=".32"/>
<circle cx="76.4" cy="14.2" r=".32"/>
<circle cx="76.4" cy="16" r=".32"/>
<circle cx="76.4" cy="17.8" r=".32"/>
<circle cx="76.4" cy="21.3" r=".32"/>
<circle cx="76.4" cy="19.5" r=".32"/>
</g>
<g font-size="4.8">
<text x="3.6" y="8.4">Power</text>
<text x="104.9" y="8.4">GND</text>
</g>
<g font-size="2.3" fill="#00f">
<text x="28.4" y="12.5">NPU/LOGIC/VEPU/ARM Power</text>
<text x="145.8" y="19.6">VSS/AVSS</text>
</g>
<text font-size="2.1" x="177.6" y="131">Fuzhou Rockchip Electronics</text>
<text font-size="1.9" fill="#00f" x="28.4" y="58.4">Supply for VCCIO1~7 Power</text>
<g font-size="1.7">
<text x="155.4" y="135">Project:</text>
<text x="164.1" y="135.1">RV1126&amp;RV1109 EVB</text>
<text x="155.6" y="138.5">File:</text>
<text x="164.3" y="138.7">10.RV1126/1109_Power/GND</text>
</g>
<g font-size="1.6" fill="#000080">
<text x="26.7" y="4.8">U1000N</text>
<text x="26.7" y="6.6">RV1126/1109</text>
<text x="136.9" y="11.9">U1000O</text>
<text x="136.9" y="13.7">RV1126/1109</text>
<text x="80" y="75.9">C1024</text>
<text x="80" y="77.7">10uF</text>
<text x="90.7" y="75.9">C1025</text>
<text x="90.7" y="77.7">10uF</text>
<text x="14.2" y="81.2">C1000</text>
<text x="14.2" y="83">100nF</text>
<text x="26.7" y="79.5">R1000</text>
<text x="33.8" y="79.5">0.1R1%</text>
<text x="26.7" y="84.8">R1001</text>
<text x="33.8" y="84.8">0.1R1%</text>
<text x="10.7" y="99">C1001</text>
<text x="10.7" y="100.8">100nF</text>
<text x="17.8" y="99">C1002</text>
<text x="17.8" y="100.8">100nF</text>
<text x="24.9" y="99">C1003</text>
<text x="24.9" y="100.8">100nF</text>
<text x="32" y="99">C1004</text>
<text x="32" y="100.8">1uF</text>
<text x="39.1" y="99">C1005</text>
<text x="39.1" y="100.8">1uF</text>
<text x="46.2" y="99">C1006</text>
<text x="46.2" y="100.8">10uF</text>
<text x="64" y="99">C1008</text>
<text x="64" y="100.8">100nF</text>
<text x="71.1" y="99">C1009</text>
<text x="71.1" y="100.8">100nF</text>
<text x="78.2" y="99">C1010</text>
<text x="78.2" y="100.8">1uF</text>
<text x="85.3" y="99">C1011</text>
<text x="85.3" y="100.8">1uF</text>
<text x="92.5" y="99">C1012</text>
<text x="92.5" y="100.8">10uF</text>
<text x="21.3" y="125.7">C1014</text>
<text x="30.2" y="125.7">C1015</text>
<text x="39.1" y="125.7">C1016</text>
<text x="46.2" y="125.7">C1017</text>
<text x="67.6" y="125.7">C1019</text>
<text x="74.7" y="125.7">C1020</text>
<text x="83.6" y="125.7">C1021</text>
<text x="92.5" y="125.7">C1022</text>
<text x="21.3" y="127.5">100nF</text>
<text x="30.2" y="127.5">100nF</text>
<text x="39.1" y="127.5">1uF</text>
<text x="46.2" y="127.5">10uF</text>
<text x="67.6" y="127.5">100nF</text>
<text x="74.7" y="127.5">100nF</text>
<text x="83.6" y="127.5">1uF</text>
<text x="92.5" y="127.5">10uF</text>
</g>
<g font-size="1.6">
<text x="26.7" y="8.3">BGA409_58R00X58R00X42R69_S</text>
<text x="65.2" y="13.8">H11</text>
<text x="65.2" y="15.6">H12</text>
<text x="65.2" y="17.4">J10</text>
<text x="80" y="14.4">VDD_NPU</text>
<text x="136.9" y="15.5">BGA409_58R00X58R00X42R69_S</text>
<text x="65.2" y="19.2">J11</text>
<text x="65.2" y="21">K10</text>
<text x="65.2" y="22.7">K11</text>
<text x="133" y="22.7">A21</text>
<text x="133.9" y="21">A1</text>
<text x="166.6" y="21">K9</text>
<text x="166.6" y="22.7">K12</text>
<text x="65.2" y="26.3">H9</text>
<text x="65.2" y="28.1">J9</text>
<text x="65.2" y="29.8">L10</text>
<text x="80" y="26.8">VDD_LOGIC</text>
<text x="133" y="24.5">B12</text>
<text x="133.9" y="28.1">C5</text>
<text x="133.9" y="29.8">C7</text>
<text x="133.9" y="26.3">C3</text>
<text x="166.6" y="28.1">L2</text>
<text x="166.6" y="29.8">L5</text>
<text x="166.6" y="26.3">K14</text>
<text x="166.6" y="24.5">K13</text>
<text x="65.2" y="31.6">M11</text>
<text x="65.2" y="33.4">H13</text>
<text x="65.2" y="35.2">J13</text>
<text x="133" y="31.6">C10</text>
<text x="133" y="33.4">C12</text>
<text x="133.9" y="35.2">D9</text>
<text x="166.6" y="31.6">L6</text>
<text x="166.6" y="35.2">L12</text>
<text x="166.6" y="33.4">L11</text>
<text x="65.2" y="40.5">M9</text>
<text x="65.2" y="38.7">L9</text>
<text x="80" y="41.1">VDD_VEPU</text>
<text x="133" y="37">D12</text>
<text x="133" y="38.7">D18</text>
<text x="133.9" y="40.5">E4</text>
<text x="166.6" y="37">L13</text>
<text x="166.6" y="38.7">L14</text>
<text x="166.6" y="40.5">L16</text>
<text x="65.2" y="42.3">N8</text>
<text x="65.2" y="47.6">N12</text>
<text x="65.2" y="44.1">N9</text>
<text x="133" y="47.6">E10</text>
<text x="133.9" y="42.3">E6</text>
<text x="133.9" y="44.1">E8</text>
<text x="133.9" y="45.8">E9</text>
<text x="166.6" y="45.8">M7</text>
<text x="166.6" y="44.1">M5</text>
<text x="166.6" y="47.6">M8</text>
<text x="166.6" y="42.3">M3</text>
<text x="65.2" y="49.4">P12</text>
<text x="65.2" y="51.2">P13</text>
<text x="80" y="48.2">VDD_ARM</text>
<text x="133" y="51.2">E12</text>
<text x="133" y="49.4">E11</text>
<text x="133.9" y="53">F3</text>
<text x="166.6" y="51.2">M12</text>
<text x="166.6" y="53">M13</text>
<text x="166.6" y="49.4">M10</text>
<text x="133.9" y="54.7">F5</text>
<text x="133.9" y="56.5">F7</text>
<text x="133.9" y="58.3">F8</text>
<text x="166.6" y="54.7">M14</text>
<text x="166.6" y="56.5">M16</text>
<text x="166.6" y="58.3">N5</text>
<text x="65.2" y="60.1">H14</text>
<text x="76.5" y="60.6">VCCIO_VDD_1V8</text>
<text x="133" y="61.8">F10</text>
<text x="133" y="65.4">F12</text>
<text x="133" y="63.6">F11</text>
<text x="133.9" y="60.1">F9</text>
<text x="166.6" y="60.1">N6</text>
<text x="166.6" y="61.8">N7</text>
<text x="166.6" y="65.4">N11</text>
<text x="166.6" y="63.6">N10</text>
<text x="85.9" y="68.5">VDD_NPU</text>
<text x="133" y="70.7">F15</text>
<text x="133" y="67.2">F13</text>
<text x="133" y="69">F14</text>
<text x="166.6" y="67.2">N13</text>
<text x="166.6" y="69">N14</text>
<text x="166.6" y="70.7">N16</text>
<text x="8.6" y="75.6">VCCIO_VDD_1V8</text>
<text x="56.9" y="75.6">VCC_1V8</text>
<text x="77.9" y="77" transform="rotate(-90 77.9 77)">1</text>
<text x="88.5" y="77" transform="rotate(-90 88.5 77)">1</text>
<text x="133" y="77.9">G10</text>
<text x="133.9" y="72.5">G2</text>
<text x="133.9" y="74.3">G5</text>
<text x="133.9" y="76.1">G6</text>
<text x="166.6" y="72.5">P5</text>
<text x="166.6" y="74.3">P7</text>
<text x="166.6" y="76.1">P8</text>
<text x="166.6" y="77.9">P9</text>
<text x="12.1" y="82.3" transform="rotate(-90 12.1 82.3)">1</text>
<text x="31.7" y="79.6">1</text>
<text x="40.3" y="79.6">2</text>
<text x="42.7" y="79.5">R0603</text>
<text x="58.3" y="82.7">VCC1V8_PMU</text>
<text x="77.9" y="82.1" transform="rotate(-90 77.9 82.1)">2</text>
<text x="80" y="83">C0603</text>
<text x="80" y="79.5">X5R</text>
<text x="80" y="81.2">6.3V</text>
<text x="88.5" y="82.1" transform="rotate(-90 88.5 82.1)">2</text>
<text x="90.7" y="83">C0603</text>
<text x="90.7" y="79.5">X5R</text>
<text x="90.7" y="81.2">6.3V</text>
<text x="133" y="79.6">G11</text>
<text x="133" y="83.2">G13</text>
<text x="133" y="81.4">G12</text>
<text x="166.6" y="79.6">P14</text>
<text x="166.6" y="81.4">P16</text>
<text x="166.6" y="83.2">R1</text>
<text x="12.1" y="87.5" transform="rotate(-90 12.1 87.5)">2</text>
<text x="14.2" y="88.3">C0402</text>
<text x="14.2" y="84.8">X5R</text>
<text x="14.2" y="86.6">6.3V</text>
<text x="31.7" y="85">2</text>
<text x="40.3" y="85">1</text>
<text x="42.7" y="84.8">R0603</text>
<text x="133" y="85">G16</text>
<text x="133" y="86.7">G17</text>
<text x="133.9" y="88.5">H4</text>
<text x="166.6" y="85">R5</text>
<text x="166.6" y="86.7">R12</text>
<text x="166.6" y="88.5">R13</text>
<text x="41.4" y="91.6">VDD_NPU</text>
<text x="87.7" y="91.6">VDD_LOGIC</text>
<text x="133" y="95.6">H10</text>
<text x="133.9" y="90.3">H5</text>
<text x="133.9" y="92.1">H6</text>
<text x="133.9" y="93.9">H7</text>
<text x="166.6" y="90.3">R14</text>
<text x="166.6" y="93.9">T9</text>
<text x="166.6" y="92.1">T6</text>
<text x="166.6" y="95.6">T10</text>
<text x="8.5" y="100.1" transform="rotate(-90 8.5 100.1)">1</text>
<text x="15.6" y="100.1" transform="rotate(-90 15.6 100.1)">1</text>
<text x="22.7" y="100.1" transform="rotate(-90 22.7 100.1)">1</text>
<text x="29.8" y="100.1" transform="rotate(-90 29.8 100.1)">1</text>
<text x="37" y="100.1" transform="rotate(-90 37 100.1)">1</text>
<text x="44.1" y="100.1" transform="rotate(-90 44.1 100.1)">1</text>
<text x="61.8" y="100.1" transform="rotate(-90 61.8 100.1)">1</text>
<text x="69" y="100.1" transform="rotate(-90 69 100.1)">1</text>
<text x="76.1" y="100.1" transform="rotate(-90 76.1 100.1)">1</text>
<text x="83.2" y="100.1" transform="rotate(-90 83.2 100.1)">1</text>
<text x="90.3" y="100.1" transform="rotate(-90 90.3 100.1)">1</text>
<text x="133" y="97.4">H15</text>
<text x="133.9" y="99.2">J5</text>
<text x="133.9" y="101">J6</text>
<text x="166.6" y="97.4">T14</text>
<text x="166.6" y="99.2">T17</text>
<text x="166.6" y="101">V17</text>
<text x="8.5" y="105.2" transform="rotate(-90 8.5 105.2)">2</text>
<text x="10.7" y="106.1">C0201</text>
<text x="10.7" y="102.6">X5R</text>
<text x="10.7" y="104.3">6.3V</text>
<text x="15.6" y="105.2" transform="rotate(-90 15.6 105.2)">2</text>
<text x="17.8" y="106.1">C0201</text>
<text x="17.8" y="102.6">X5R</text>
<text x="17.8" y="104.3">6.3V</text>
<text x="22.7" y="105.2" transform="rotate(-90 22.7 105.2)">2</text>
<text x="24.9" y="106.1">C0201</text>
<text x="24.9" y="102.6">X5R</text>
<text x="24.9" y="104.3">6.3V</text>
<text x="29.8" y="105.2" transform="rotate(-90 29.8 105.2)">2</text>
<text x="32" y="106.1">C0402</text>
<text x="32" y="102.6">X5R</text>
<text x="32" y="104.3">6.3V</text>
<text x="37" y="105.2" transform="rotate(-90 37 105.2)">2</text>
<text x="39.1" y="106.1">C0402</text>
<text x="39.1" y="102.6">X5R</text>
<text x="39.1" y="104.3">6.3V</text>
<text x="44.1" y="105.2" transform="rotate(-90 44.1 105.2)">2</text>
<text x="46.2" y="106.1">C0402</text>
<text x="46.2" y="102.6">X5R</text>
<text x="46.2" y="104.3">4V</text>
<text x="61.8" y="105.2" transform="rotate(-90 61.8 105.2)">2</text>
<text x="64" y="106.1">C0201</text>
<text x="64" y="102.6">X5R</text>
<text x="64" y="104.3">6.3V</text>
<text x="69" y="105.2" transform="rotate(-90 69 105.2)">2</text>
<text x="71.1" y="106.1">C0201</text>
<text x="71.1" y="102.6">X5R</text>
<text x="71.1" y="104.3">6.3V</text>
<text x="76.1" y="105.2" transform="rotate(-90 76.1 105.2)">2</text>
<text x="78.2" y="106.1">C0402</text>
<text x="78.2" y="102.6">X5R</text>
<text x="78.2" y="104.3">6.3V</text>
<text x="83.2" y="105.2" transform="rotate(-90 83.2 105.2)">2</text>
<text x="85.3" y="106.1">C0402</text>
<text x="85.3" y="102.6">X5R</text>
<text x="85.3" y="104.3">6.3V</text>
<text x="90.3" y="105.2" transform="rotate(-90 90.3 105.2)">2</text>
<text x="92.5" y="106.1">C0402</text>
<text x="92.5" y="102.6">X5R</text>
<text x="92.5" y="104.3">4V</text>
<text x="133" y="104.5">J14</text>
<text x="133" y="106.3">J16</text>
<text x="133" y="102.7">J12</text>
<text x="166.6" y="102.7">W9</text>
<text x="166.6" y="104.5">W14</text>
<text x="166.6" y="106.3">AA1</text>
<text x="133.9" y="108.1">K5</text>
<text x="133.9" y="109.9">K6</text>
<text x="133.9" y="111.6">K8</text>
<text x="166.6" y="108.1">AA10</text>
<text x="166.6" y="109.9">AA21</text>
<text x="41.4" y="118.2">VDD_ARM</text>
<text x="87.7" y="118.2">VDD_VEPU</text>
<text x="19.2" y="131.9" transform="rotate(-90 19.2 131.9)">2</text>
<text x="19.2" y="126.8" transform="rotate(-90 19.2 126.8)">1</text>
<text x="21.3" y="129.2">X5R</text>
<text x="21.3" y="131">6.3V</text>
<text x="28.1" y="131.9" transform="rotate(-90 28.1 131.9)">2</text>
<text x="28.1" y="126.8" transform="rotate(-90 28.1 126.8)">1</text>
<text x="30.2" y="129.2">X5R</text>
<text x="30.2" y="131">6.3V</text>
<text x="37" y="131.9" transform="rotate(-90 37 131.9)">2</text>
<text x="37" y="126.8" transform="rotate(-90 37 126.8)">1</text>
<text x="39.1" y="129.2">X5R</text>
<text x="39.1" y="131">6.3V</text>
<text x="44.1" y="131.9" transform="rotate(-90 44.1 131.9)">2</text>
<text x="44.1" y="126.8" transform="rotate(-90 44.1 126.8)">1</text>
<text x="46.2" y="129.2">X5R</text>
<text x="46.2" y="131">4V</text>
<text x="65.4" y="131.9" transform="rotate(-90 65.4 131.9)">2</text>
<text x="65.4" y="126.8" transform="rotate(-90 65.4 126.8)">1</text>
<text x="67.6" y="129.2">X5R</text>
<text x="67.6" y="131">6.3V</text>
<text x="72.5" y="131.9" transform="rotate(-90 72.5 131.9)">2</text>
<text x="72.5" y="126.8" transform="rotate(-90 72.5 126.8)">1</text>
<text x="74.7" y="129.2">X5R</text>
<text x="74.7" y="131">6.3V</text>
<text x="81.4" y="131.9" transform="rotate(-90 81.4 131.9)">2</text>
<text x="81.4" y="126.8" transform="rotate(-90 81.4 126.8)">1</text>
<text x="83.6" y="129.2">X5R</text>
<text x="83.6" y="131">6.3V</text>
<text x="90.3" y="131.9" transform="rotate(-90 90.3 131.9)">2</text>
<text x="90.3" y="126.8" transform="rotate(-90 90.3 126.8)">1</text>
<text x="92.5" y="129.2">X5R</text>
<text x="92.5" y="131">4V</text>
<text x="21.3" y="132.8">C0201</text>
<text x="30.2" y="132.8">C0201</text>
<text x="39.1" y="132.8">C0402</text>
<text x="46.2" y="132.8">C0402</text>
<text x="67.6" y="132.8">C0201</text>
<text x="74.7" y="132.8">C0201</text>
<text x="83.6" y="132.8">C0402</text>
<text x="92.5" y="132.8">C0402</text>
</g>
<g font-size="1.6" fill="#004080">
<text x="55.1" y="14.9">NPU_VDD_1</text>
<text x="55.1" y="16.6">NPU_VDD_2</text>
<text x="55.1" y="18.4">NPU_VDD_3</text>
<text x="55.1" y="20.2">NPU_VDD_4</text>
<text x="55.1" y="22">NPU_VDD_5</text>
<text x="55.1" y="23.7">NPU_VDD_6</text>
<text x="137.8" y="22">VSS_1</text>
<text x="137.8" y="23.7">AVSS_2</text>
<text x="159.1" y="22">VSS_53</text>
<text x="159.1" y="23.7">VSS_54</text>
<text x="53.3" y="27.3">LOGIC_VDD_1</text>
<text x="53.3" y="29.1">LOGIC_VDD_2</text>
<text x="137.8" y="25.5">VSS_3</text>
<text x="137.8" y="29.1">VSS_5</text>
<text x="137.8" y="27.3">VSS_4</text>
<text x="159.1" y="29.1">VSS_57</text>
<text x="159.1" y="27.3">VSS_56</text>
<text x="159.1" y="25.5">VSS_55</text>
<text x="53.3" y="30.9">LOGIC_VDD_3</text>
<text x="53.3" y="32.6">LOGIC_VDD_4</text>
<text x="53.3" y="34.4">LOGIC_VDD_5</text>
<text x="137.8" y="30.9">VSS_6</text>
<text x="137.8" y="32.6">VSS_7</text>
<text x="137.8" y="34.4">VSS_8</text>
<text x="159.1" y="30.9">VSS_58</text>
<text x="159.1" y="32.6">VSS_59</text>
<text x="159.1" y="34.4">VSS_60</text>
<text x="53.3" y="36.2">LOGIC_VDD_6</text>
<text x="54.2" y="41.5">VEPU_VDD_2</text>
<text x="54.2" y="39.8">VEPU_VDD_1</text>
<text x="137.8" y="36.2">VSS_9</text>
<text x="137.8" y="38">VSS_10</text>
<text x="137.8" y="41.5">VSS_12</text>
<text x="137.8" y="39.8">AVSS_11</text>
<text x="159.1" y="36.2">VSS_61</text>
<text x="159.1" y="38">VSS_62</text>
<text x="159.1" y="39.8">VSS_63</text>
<text x="159.1" y="41.5">VSS_64</text>
<text x="54.2" y="43.3">VEPU_VDD_3</text>
<text x="54.2" y="45.1">VEPU_VDD_4</text>
<text x="137.8" y="43.3">VSS_13</text>
<text x="137.8" y="45.1">VSS_14</text>
<text x="137.8" y="46.9">VSS_15</text>
<text x="159.1" y="46.9">VSS_67</text>
<text x="159.1" y="45.1">VSS_66</text>
<text x="159.1" y="43.3">VSS_65</text>
<text x="55.1" y="50.4">ARM_VDD_2</text>
<text x="55.1" y="52.2">ARM_VDD_3</text>
<text x="55.1" y="48.6">ARM_VDD_1</text>
<text x="137.8" y="48.6">VSS_16</text>
<text x="137.8" y="52.2">VSS_18</text>
<text x="137.8" y="54">VSS_19</text>
<text x="137.8" y="50.4">VSS_17</text>
<text x="159.1" y="52.2">VSS_70</text>
<text x="159.1" y="54">VSS_71</text>
<text x="159.1" y="48.6">VSS_68</text>
<text x="159.1" y="50.4">VSS_69</text>
<text x="137.8" y="55.8">VSS_20</text>
<text x="137.8" y="57.5">VSS_21</text>
<text x="137.8" y="59.3">VSS_22</text>
<text x="159.1" y="55.8">VSS_72</text>
<text x="159.1" y="57.5">VSS_73</text>
<text x="159.1" y="59.3">VSS_74</text>
<text x="51.6" y="61.1">VCCIO_VDD_1V8</text>
<text x="137.8" y="61.1">VSS_23</text>
<text x="137.8" y="62.9">VSS_24</text>
<text x="137.8" y="64.6">VSS_25</text>
<text x="159.1" y="61.1">VSS_75</text>
<text x="159.1" y="62.9">VSS_76</text>
<text x="159.1" y="64.6">VSS_77</text>
<text x="137.8" y="66.4">VSS_26</text>
<text x="137.8" y="71.8">AVSS_29</text>
<text x="137.8" y="68.2">VSS_27</text>
<text x="137.8" y="70">AVSS_28</text>
<text x="159.1" y="66.4">VSS_78</text>
<text x="159.1" y="68.2">VSS_79</text>
<text x="159.1" y="70">VSS_80</text>
<text x="159.1" y="71.8">VSS_81</text>
<text x="137.8" y="73.5">VSS_30</text>
<text x="137.8" y="75.3">VSS_31</text>
<text x="137.8" y="77.1">VSS_32</text>
<text x="159.1" y="73.5">VSS_82</text>
<text x="159.1" y="75.3">VSS_83</text>
<text x="159.1" y="77.1">VSS_84</text>
<text x="137.8" y="78.9">VSS_33</text>
<text x="137.8" y="80.6">VSS_34</text>
<text x="137.8" y="82.4">VSS_35</text>
<text x="159.1" y="80.6">VSS_86</text>
<text x="159.1" y="82.4">VSS_87</text>
<text x="159.1" y="78.9">VSS_85</text>
<text x="137.8" y="86">AVSS_37</text>
<text x="137.8" y="87.8">AVSS_38</text>
<text x="137.8" y="84.2">VSS_36</text>
<text x="137.8" y="89.5">VSS_39</text>
<text x="159.1" y="86">VSS_89</text>
<text x="159.1" y="84.2">VSS_88</text>
<text x="159.1" y="87.8">VSS_90</text>
<text x="159.1" y="89.5">VSS_91</text>
<text x="137.8" y="91.3">VSS_40</text>
<text x="137.8" y="93.1">VSS_41</text>
<text x="137.8" y="94.9">VSS_42</text>
<text x="159.1" y="91.3">VSS_92</text>
<text x="159.1" y="94.9">VSS_94</text>
<text x="159.1" y="93.1">VSS_93</text>
<text x="137.8" y="96.6">VSS_43</text>
<text x="137.8" y="98.4">VSS_44</text>
<text x="137.8" y="100.2">VSS_45</text>
<text x="137.8" y="102">VSS_46</text>
<text x="159.1" y="96.6">VSS_95</text>
<text x="159.1" y="98.4">VSS_96</text>
<text x="159.1" y="100.2">VSS_97</text>
<text x="159.1" y="102">VSS_98</text>
<text x="137.8" y="105.5">VSS_48</text>
<text x="137.8" y="107.3">VSS_49</text>
<text x="137.8" y="103.8">VSS_47</text>
<text x="158.2" y="105.5">VSS_100</text>
<text x="158.2" y="107.3">VSS_101</text>
<text x="159.1" y="103.8">VSS_99</text>
<text x="137.8" y="109.1">VSS_50</text>
<text x="137.8" y="110.9">VSS_51</text>
<text x="137.8" y="112.7">VSS_52</text>
<text x="158.2" y="109.1">VSS_102</text>
<text x="158.2" y="110.9">VSS_103</text>
</g>
<text font-size="1.6" fill="#0f0" x="48" y="84.8">DNP</text>
<g font-size="1.3">
<text x="22.2" y="1.3">5</text>
<text x="63" y="1.3">4</text>
<text x="103.9" y="1.3">3</text>
<text x="144.7" y="1.3">2</text>
<text x="185.6" y="1.3">1</text>
<text x=".5" y="20.8">D</text>
<text x="206.5" y="20.8">D</text>
<text x=".5" y="56.6">C</text>
<text x="206.5" y="56.6">C</text>
<text x=".5" y="92.5">B</text>
<text x="206.5" y="92.5">B</text>
<text x=".5" y="128.3">A</text>
<text x="206.5" y="128.3">A</text>
<text x="22.2" y="146.4">5</text>
<text x="63" y="146.4">4</text>
<text x="103.9" y="146.4">3</text>
<text x="144.7" y="146.4">2</text>
<text x="185.6" y="146.4">1</text>
</g>
<g font-size="1.2">
<text x="155.6" y="141.6">Date:</text>
<text x="165.2" y="141.6">Monday, March 09, 2020</text>
<text x="191.1" y="141.6">Rev:</text>
<text x="197.2" y="141.6">V1.0</text>
<text x="155.4" y="144.3">Designed by:</text>
<text x="165" y="144.3">Yanhong.Li</text>
<text x="172.3" y="144.3">Reviewed by:</text>
<text x="181.5" y="144.3">&lt;Checker&gt;</text>
<text x="191" y="144.1">Sheet:</text>
<text x="197.7" y="144.1">8</text>
<text x="200" y="144.1">of</text>
<text x="202" y="144.1">41</text>
</g>
</svg>
